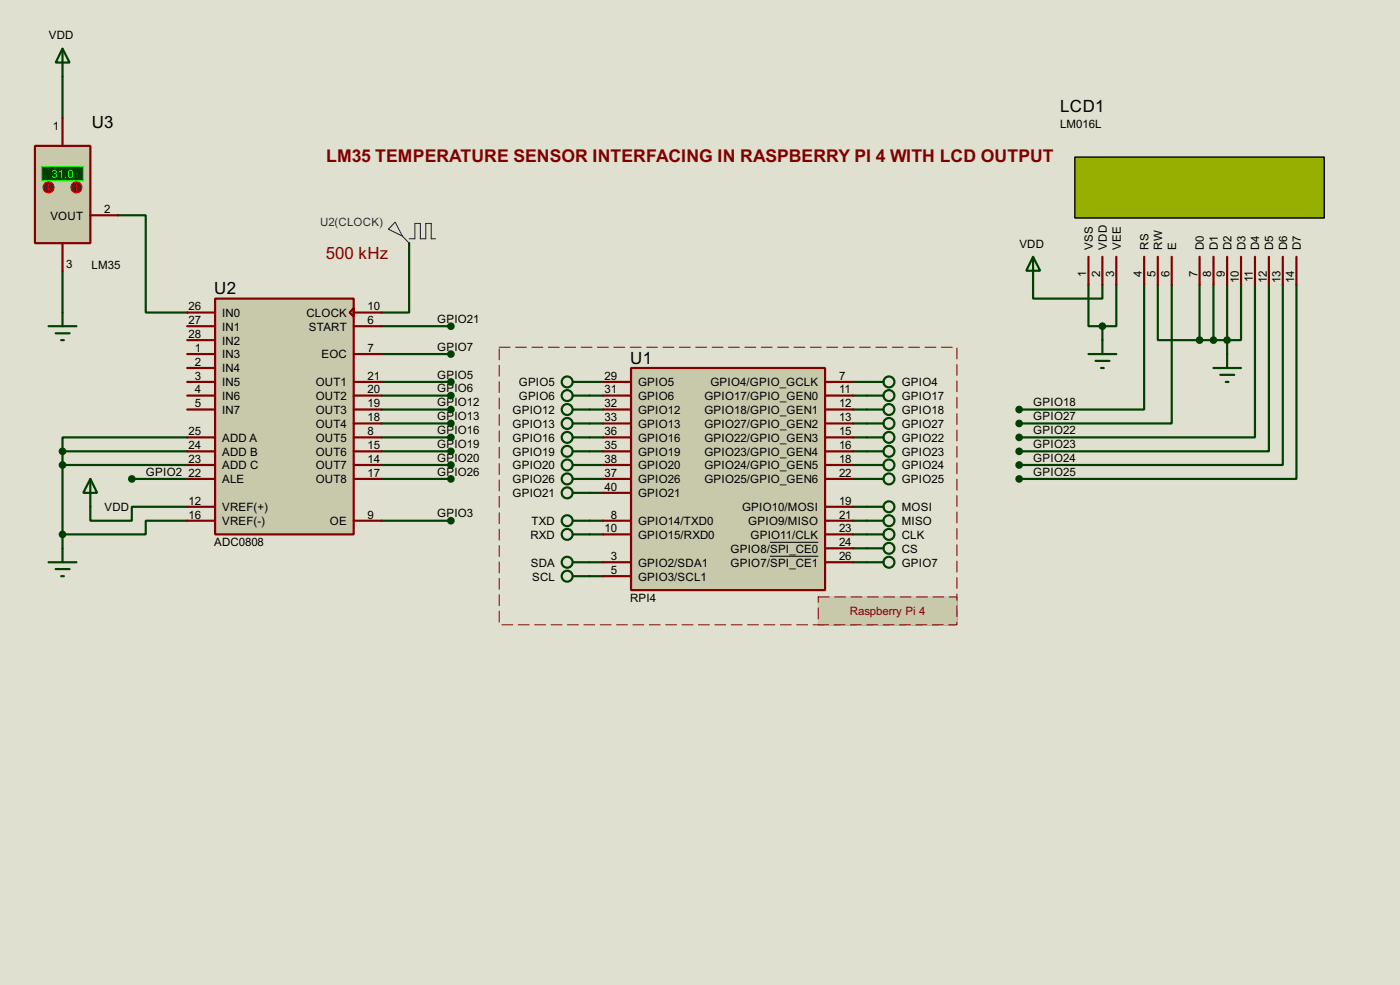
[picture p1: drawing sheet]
<svg xmlns="http://www.w3.org/2000/svg" width="256mm" height="180mm" viewBox="0 0 256 180" stroke-linecap="round" stroke-linejoin="round" font-family="sans-serif">
<path d="M0 0h256.5v180.3h-256.5z" fill="#e0e0d0"/>
<g fill="none" stroke="#004000" stroke-width=".4">
<path d="M11.5 14v7.6M21.6 39.4h5.1v17.8h7.6M11.5 49.6v7.6M69.9 59.7h12.7M75 44.5v12.7h-5.1M189.3 52.1v2.6h12.7v-2.6M199.4 52.1v7.6h2.6M202 59.7v2.6M204.5 52.1v7.6h-2.5M209.6 52.1v22.9h-22.9M212.1 52.1v10.2h7.7M214.7 52.1v25.4h-28"/>
<path d="M219.8 52.1v10.2M222.3 52.1v10.2M224.8 52.1v12.7M227.4 52.1v10.2h-7.6M229.9 52.1v28h-43.2M232.5 52.1v30.5h-45.8M235 52.1v33h-48.3M237.5 52.1v35.6h-50.8M69.9 69.9h12.7M69.9 72.4h12.7M69.9 77.5h12.7M69.9 75h12.7"/>
<path d="M69.9 64.8h12.7M108 69.9h2.5M108 72.4h2.5M108 77.5h2.5M108 75h2.5M156.3 69.9h2.5M156.3 72.4h2.5M156.3 77.5h2.5M156.3 75h2.5M11.5 82.6h22.8M11.5 85.1h22.8M11.5 82.6v17.8"/>
<path d="M16.6 92.8v2.5h7.6v-2.5h10.1M24.2 87.7h10.1M34.3 80.1h-22.8v2.5M34.3 95.3h-7.6v2.5h-15.2M69.9 82.6h12.7M69.9 87.7h12.7M69.9 80.1h12.7M69.9 85.1h12.7M69.9 95.3h12.7M108 82.6h2.5M108 87.7h2.5M108 97.8h2.5"/>
<path d="M108 80.1h2.5M108 85.1h2.5M108 90.2h2.5M108 95.3h2.5M156.3 82.6h2.5M156.3 87.7h2.5M156.3 97.8h2.5M156.3 80.1h2.5M156.3 85.1h2.5M156.3 95.3h2.5M156.3 92.8h2.5M108 102.9h2.5"/>
<path d="M108 105.5h2.5M156.3 102.9h2.5M156.3 100.4h2.5"/>
</g>
<path d="M91.5 63.6h83.8v50.8h-83.8z" fill="none" stroke="#e0e0d0" stroke-width=".18"/>
<path d="M91.5 63.6h83.8v50.8h-83.8z" fill="none" stroke="#800000" stroke-width=".18" stroke-dasharray="2 1"/>
<g fill="#c8c8aa">
<path d="M149.9 109.3h25.4v5.1h-25.4z" fill-rule="evenodd"/>
<path d="M149.9 109.3h25.4v5.1h-25.4z" fill-rule="evenodd"/>
</g>
<path d="M149.9 109.3h25.4v5.1h-25.4z" fill="none" stroke="#c8c8aa" stroke-width=".18"/>
<path d="M149.9 109.3h25.4v5.1h-25.4z" fill="none" stroke="#800000" stroke-width=".18" stroke-dasharray="2 1"/>
<path d="M115.6 67.4h35.6v40.6h-35.6z" fill="#c8c8aa" stroke="#800000" stroke-width=".4"/>
<g fill="none" stroke="#800000" stroke-width=".4">
<path d="M110.5 69.9h5.1M110.5 72.4h5.1M110.5 77.5h5.1M110.5 75h5.1M151.2 69.9h5.1M151.2 72.4h5.1M151.2 77.5h5.1M151.2 75h5.1M110.5 80.1h5.1M110.5 95.3h5.1M110.5 97.8h5.1M110.5 82.6h5.1"/>
<path d="M110.5 87.7h5.1M110.5 85.1h5.1M110.5 90.2h5.1M151.2 80.1h5.1M151.2 92.8h5.1M151.2 95.3h5.1M151.2 97.8h5.1M151.2 82.6h5.1M151.2 87.7h5.1M151.2 85.1h5.1M110.5 102.9h5.1M110.5 105.5h5.1"/>
<path d="M151.2 102.9h5.1M151.2 100.4h5.1"/>
</g>
<path d="M141.1 99.3h8.8M141.1 101.8h8.8" fill="none" stroke="#000" stroke-width=".18"/>
<g fill="none" stroke="#004000" stroke-width=".4">
<path d="M105 69.9h3M105 72.4h3M105 77.5h3M105 75h3M158.8 69.9h3.1M158.8 72.4h3.1M158.8 77.5h3.1M158.8 75h3.1M105 82.6h3M105 87.7h3M105 97.8h3M105 80.1h3"/>
<path d="M105 85.1h3M105 90.2h3M105 95.3h3M158.8 82.6h3.1M158.8 87.7h3.1M158.8 97.8h3.1M158.8 80.1h3.1M158.8 85.1h3.1M158.8 95.3h3.1M158.8 92.8h3.1M105 102.9h3M105 105.5h3"/>
<path d="M158.8 102.9h3.1M158.8 100.4h3.1"/>
<circle cx="103.9" cy="69.9" r="1"/>
<circle cx="103.9" cy="72.4" r="1"/>
<circle cx="103.9" cy="75" r="1"/>
<circle cx="103.9" cy="77.5" r="1"/>
<circle cx="162.8" cy="72.4" r="1"/>
<circle cx="162.8" cy="69.9" r="1"/>
<circle cx="162.8" cy="77.5" r="1"/>
<circle cx="162.8" cy="75" r="1"/>
<circle cx="103.9" cy="87.7" r="1"/>
<circle cx="103.9" cy="95.3" r="1"/>
<circle cx="103.9" cy="82.6" r="1"/>
<circle cx="103.9" cy="85.1" r="1"/>
<circle cx="103.9" cy="80.1" r="1"/>
<circle cx="103.9" cy="90.2" r="1"/>
<circle cx="103.9" cy="97.8" r="1"/>
<circle cx="162.8" cy="95.3" r="1"/>
<circle cx="162.8" cy="82.6" r="1"/>
<circle cx="162.8" cy="97.8" r="1"/>
<circle cx="162.8" cy="92.8" r="1"/>
<circle cx="162.8" cy="87.7" r="1"/>
<circle cx="162.8" cy="80.1" r="1"/>
<circle cx="162.8" cy="85.1" r="1"/>
<circle cx="103.9" cy="105.5" r="1"/>
<circle cx="103.9" cy="102.9" r="1"/>
<circle cx="162.8" cy="102.9" r="1"/>
<circle cx="162.8" cy="100.4" r="1"/>
</g>
<path d="M39.4 54.7h25.4v43.1h-25.4z" fill="#c8c8aa" stroke="#800000" stroke-width=".4"/>
<g fill="none" stroke="#800000" stroke-width=".4">
<path d="M34.3 59.7h5.1M34.3 57.2h5.1M64.8 56.4v1.6l-.7-.8zM64.8 59.7h5.1M64.8 57.2h5.1M34.3 69.9h5.1M34.3 64.8h5.1M34.3 67.4h5.1M34.3 72.4h5.1M34.3 75h5.1M34.3 62.3h5.1M64.8 69.9h5.1"/>
<path d="M64.8 64.8h5.1M64.8 72.4h5.1M64.8 75h5.1M64.8 77.5h5.1M34.3 82.6h5.1M34.3 80.1h5.1M34.3 85.1h5.1M34.3 92.8h5.1M34.3 95.3h5.1M34.3 87.7h5.1M64.8 82.6h5.1M64.8 80.1h5.1"/>
<path d="M64.8 85.1h5.1M64.8 95.3h5.1M64.8 87.7h5.1"/>
</g>
<g fill="#004000" stroke="#004000" stroke-width=".4">
<circle cx="82.6" cy="69.9" r=".5"/>
<circle cx="82.6" cy="72.4" r=".5"/>
<circle cx="82.6" cy="75" r=".5"/>
<circle cx="82.6" cy="77.5" r=".5"/>
<circle cx="82.6" cy="80.1" r=".5"/>
<circle cx="82.6" cy="82.6" r=".5"/>
<circle cx="82.6" cy="85.1" r=".5"/>
<circle cx="82.6" cy="87.7" r=".5"/>
<circle cx="82.6" cy="59.7" r=".5"/>
<circle cx="82.6" cy="64.8" r=".5"/>
<circle cx="82.6" cy="95.3" r=".5"/>
<circle cx="11.4" cy="82.6" r=".5"/>
<circle cx="11.4" cy="85.1" r=".5"/>
<circle cx="24.1" cy="87.7" r=".5"/>
<circle cx="11.4" cy="97.8" r=".5"/>
</g>
<path d="M16.6 87.7l1.2 2.5h-2.5zM16.6 87.7v5.1M8.9 102.9h5.1M10.2 104.2h2.6M11.2 105.5h.5M11.5 100.4v2.5" fill="none" stroke="#004000" stroke-width=".4"/>
<path d="M6.4 26.7h10.2v17.8h-10.2z" fill="#c8c8aa" stroke="#800000" stroke-width=".4"/>
<path d="M7.7 30.5h7.6v2.6h-7.6z" fill="#004000" stroke="#0f0" stroke-width=".2"/>
<path d="M11.5 21.6v5.1M16.6 39.4h5M11.5 44.5v5.1" fill="none" stroke="#800000" stroke-width=".4"/>
<circle cx="14" cy="34.3" r="1" fill="#400000" stroke="#f00" stroke-width=".2"/>
<path d="M14 33.8l-.2 .3M14 33.8l.3 .3M14 33.8v1.1" fill="none" stroke="#f00" stroke-width=".2"/>
<circle cx="8.9" cy="34.3" r="1" fill="#400000" stroke="#f00" stroke-width=".2"/>
<path d="M8.7 34.6l.2 .3M8.9 33.8v1.1M9.2 34.6l-.3 .3" fill="none" stroke="#f00" stroke-width=".2"/>
<path d="M11.5 8.9l1.3 2.6h-2.6zM11.5 8.9v5.1M8.9 59.7h5.1M11.5 57.2v2.5M10.2 61h2.6M11.2 62.3h.5" fill="none" stroke="#004000" stroke-width=".4"/>
<path d="M196.9 28.8h45.7v11.1h-45.7z" fill="#96af00" stroke="#000" stroke-width=".25"/>
<g fill="none" stroke="#800000" stroke-width=".4">
<path d="M199.4 47v5.1M202 47v5.1M204.5 47v5.1M209.6 47v5.1M212.1 47v5.1M214.7 47v5.1M219.8 47v5.1M222.3 47v5.1M224.8 47v5.1M227.4 47v5.1M229.9 47v5.1M232.5 47v5.1"/>
<path d="M235 47v5.1M237.5 47v5.1"/>
</g>
<path d="M72.4 40.7l1.3 2.5-2.5-1.2zM73.7 43.2l1.3 1.3M75 43.7h1v-2.8h1v2.8h1v-2.8h1v2.8h.8" fill="none" stroke="#0000c0" stroke-width=".2"/>
<g fill="#004000" stroke="#004000" stroke-width=".4">
<circle cx="186.7" cy="75" r=".5"/>
<circle cx="186.7" cy="77.5" r=".5"/>
<circle cx="186.7" cy="80.1" r=".5"/>
<circle cx="186.7" cy="82.6" r=".5"/>
<circle cx="186.7" cy="85.1" r=".5"/>
<circle cx="186.7" cy="87.7" r=".5"/>
<circle cx="224.8" cy="62.3" r=".5"/>
<circle cx="222.3" cy="62.3" r=".5"/>
<circle cx="201.9" cy="59.7" r=".5"/>
<circle cx="219.7" cy="62.3" r=".5"/>
</g>
<path d="M189.3 47l1.3 2.6h-2.6zM189.3 47v5.1M199.4 64.8h5.1M200.7 66.1h2.6M201.7 67.4h.5M202 62.3v2.5M222.3 67.4h5.1M223.6 68.6h2.5M224.6 69.9h.5M224.8 64.8v2.6" fill="none" stroke="#004000" stroke-width=".4"/>
<text font-size="3.6" fill="#800000" x="59.8" y="29.6">LM35 TEMPERATURE SENSOR INTERFACING IN RASPBERRY PI 4 WITH LCD OUTPUT</text>
<g font-size="3.5">
<text x="16.8" y="23.3">U3</text>
<text x="194.2" y="20.5">LCD1</text>
<text x="39.3" y="53.9">U2</text>
<text x="115.5" y="66.6">U1</text>
</g>
<text font-size="3.5" fill="#800000" x="59.7" y="47.4">500 kHz</text>
<g font-size="2.4">
<text x="8.9" y="7.2">VDD</text>
<text x="9.7" y="23.8">1</text>
<text x="194.2" y="23.4">LM016L</text>
<text x="9.2" y="40.2">VOUT</text>
<text x="19.1" y="39">2</text>
<text x="186.7" y="45.3">VDD</text>
<text x="200.2" y="45.7" transform="rotate(-90 200.2 45.7)">VSS</text>
<text x="202.8" y="45.7" transform="rotate(-90 202.8 45.7)">VDD</text>
<text x="205.3" y="45.7" transform="rotate(-90 205.3 45.7)">VEE</text>
<text x="210.4" y="45.7" transform="rotate(-90 210.4 45.7)">RS</text>
<text x="212.9" y="45.7" transform="rotate(-90 212.9 45.7)">RW</text>
<text x="215.5" y="45.7" transform="rotate(-90 215.5 45.7)">E</text>
<text x="220.6" y="45.7" transform="rotate(-90 220.6 45.7)">D0</text>
<text x="223.1" y="45.7" transform="rotate(-90 223.1 45.7)">D1</text>
<text x="225.6" y="45.7" transform="rotate(-90 225.6 45.7)">D2</text>
<text x="228.2" y="45.7" transform="rotate(-90 228.2 45.7)">D3</text>
<text x="230.7" y="45.7" transform="rotate(-90 230.7 45.7)">D4</text>
<text x="233.3" y="45.7" transform="rotate(-90 233.3 45.7)">D5</text>
<text x="235.8" y="45.7" transform="rotate(-90 235.8 45.7)">D6</text>
<text x="238.3" y="45.7" transform="rotate(-90 238.3 45.7)">D7</text>
<text x="12.1" y="49">3</text>
<text x="16.8" y="49.2">LM35</text>
<text x="199" y="50.7" transform="rotate(-90 199 50.7)">1</text>
<text x="201.6" y="50.7" transform="rotate(-90 201.6 50.7)">2</text>
<text x="204.1" y="50.7" transform="rotate(-90 204.1 50.7)">3</text>
<text x="209.2" y="50.7" transform="rotate(-90 209.2 50.7)">4</text>
<text x="211.7" y="50.7" transform="rotate(-90 211.7 50.7)">5</text>
<text x="214.3" y="50.7" transform="rotate(-90 214.3 50.7)">6</text>
<text x="219.4" y="50.7" transform="rotate(-90 219.4 50.7)">7</text>
<text x="221.9" y="50.7" transform="rotate(-90 221.9 50.7)">8</text>
<text x="224.4" y="50.7" transform="rotate(-90 224.4 50.7)">9</text>
<text x="227" y="51.9" transform="rotate(-90 227 51.9)">10</text>
<text x="229.5" y="51.7" transform="rotate(-90 229.5 51.7)">11</text>
<text x="232.1" y="51.9" transform="rotate(-90 232.1 51.9)">12</text>
<text x="234.6" y="51.9" transform="rotate(-90 234.6 51.9)">13</text>
<text x="237.1" y="51.9" transform="rotate(-90 237.1 51.9)">14</text>
<text x="34.6" y="59.3">27</text>
<text x="34.6" y="56.8">26</text>
<text x="40.7" y="58">IN0</text>
<text x="56.1" y="58">CLOCK</text>
<text x="67.4" y="59.3">6</text>
<text x="67.4" y="56.8">10</text>
<text x="80.1" y="59.1">GPIO21</text>
<text x="34.6" y="61.9">28</text>
<text x="35.7" y="64.4">1</text>
<text x="40.7" y="65.6">IN3</text>
<text x="40.7" y="63.1">IN2</text>
<text x="40.7" y="60.5">IN1</text>
<text x="56.6" y="60.5">START</text>
<text x="58.9" y="65.6">EOC</text>
<text x="67.4" y="64.4">7</text>
<text x="80.1" y="64.2">GPIO7</text>
<text x="35.7" y="67">2</text>
<text x="35.7" y="69.5">3</text>
<text x="35.7" y="72">4</text>
<text x="40.7" y="68.1">IN4</text>
<text x="40.7" y="70.7">IN5</text>
<text x="57.8" y="70.7">OUT1</text>
<text x="67.4" y="69.5">21</text>
<text x="67.4" y="72">20</text>
<text x="80.1" y="69.3">GPIO5</text>
<text x="80.1" y="71.8">GPIO6</text>
<text x="95" y="70.7">GPIO5</text>
<text x="110.8" y="69.5">29</text>
<text x="110.8" y="72">31</text>
<text x="116.9" y="70.7">GPIO5</text>
<text x="130.1" y="70.7">GPIO4/GPIO_GCLK</text>
<text x="153.7" y="69.5">7</text>
<text x="153.7" y="72">11</text>
<text x="165.2" y="70.7">GPIO4</text>
<text x="35.7" y="74.6">5</text>
<text x="40.7" y="73.2">IN6</text>
<text x="40.7" y="75.8">IN7</text>
<text x="57.8" y="73.2">OUT2</text>
<text x="57.8" y="75.8">OUT3</text>
<text x="67.4" y="77.1">18</text>
<text x="67.4" y="74.6">19</text>
<text x="80.1" y="74.4">GPIO12</text>
<text x="80.1" y="76.9">GPIO13</text>
<text x="93.9" y="75.8">GPIO12</text>
<text x="95" y="73.2">GPIO6</text>
<text x="110.8" y="77.1">33</text>
<text x="110.8" y="74.6">32</text>
<text x="116.9" y="73.2">GPIO6</text>
<text x="116.9" y="75.8">GPIO12</text>
<text x="129" y="73.2">GPIO17/GPIO_GEN0</text>
<text x="129" y="75.8">GPIO18/GPIO_GEN1</text>
<text x="153.7" y="77.1">13</text>
<text x="153.7" y="74.6">12</text>
<text x="165.2" y="73.2">GPIO17</text>
<text x="165.2" y="75.8">GPIO18</text>
<text x="189.3" y="74.4">GPIO18</text>
<text x="189.3" y="76.9">GPIO27</text>
<text x="34.6" y="82.2">24</text>
<text x="34.6" y="79.7">25</text>
<text x="40.7" y="83.4">ADD B</text>
<text x="40.7" y="80.8">ADD A</text>
<text x="57.8" y="80.8">OUT5</text>
<text x="57.8" y="83.4">OUT6</text>
<text x="57.8" y="78.3">OUT4</text>
<text x="67.4" y="79.7">8</text>
<text x="67.4" y="82.2">15</text>
<text x="80.1" y="79.5">GPIO16</text>
<text x="80.1" y="82">GPIO19</text>
<text x="93.9" y="78.3">GPIO13</text>
<text x="93.9" y="83.4">GPIO19</text>
<text x="93.9" y="80.8">GPIO16</text>
<text x="110.8" y="82.2">35</text>
<text x="110.8" y="79.7">36</text>
<text x="116.9" y="78.3">GPIO13</text>
<text x="116.9" y="83.4">GPIO19</text>
<text x="116.9" y="80.8">GPIO16</text>
<text x="129" y="78.3">GPIO27/GPIO_GEN2</text>
<text x="129" y="80.8">GPIO22/GPIO_GEN3</text>
<text x="129" y="83.4">GPIO23/GPIO_GEN4</text>
<text x="153.7" y="79.7">15</text>
<text x="153.7" y="82.2">16</text>
<text x="165.2" y="78.3">GPIO27</text>
<text x="165.2" y="80.8">GPIO22</text>
<text x="165.2" y="83.4">GPIO23</text>
<text x="189.3" y="79.5">GPIO22</text>
<text x="189.3" y="82">GPIO23</text>
<text x="26.7" y="87.1">GPIO2</text>
<text x="34.6" y="84.7">23</text>
<text x="34.6" y="87.3">22</text>
<text x="40.7" y="85.9">ADD C</text>
<text x="40.7" y="88.5">ALE</text>
<text x="57.8" y="85.9">OUT7</text>
<text x="57.8" y="88.5">OUT8</text>
<text x="67.4" y="84.7">14</text>
<text x="67.4" y="87.3">17</text>
<text x="80.1" y="84.5">GPIO20</text>
<text x="80.1" y="87.1">GPIO26</text>
<text x="93.9" y="88.5">GPIO26</text>
<text x="93.9" y="85.9">GPIO20</text>
<text x="110.8" y="87.3">37</text>
<text x="110.8" y="84.7">38</text>
<text x="110.8" y="89.8">40</text>
<text x="116.9" y="88.5">GPIO26</text>
<text x="116.9" y="85.9">GPIO20</text>
<text x="129" y="85.9">GPIO24/GPIO_GEN5</text>
<text x="129" y="88.5">GPIO25/GPIO_GEN6</text>
<text x="153.7" y="84.7">18</text>
<text x="153.7" y="87.3">22</text>
<text x="165.2" y="85.9">GPIO24</text>
<text x="165.2" y="88.5">GPIO25</text>
<text x="189.3" y="84.5">GPIO24</text>
<text x="189.3" y="87.1">GPIO25</text>
<text x="19.1" y="93.6">VDD</text>
<text x="34.6" y="92.4">12</text>
<text x="34.6" y="94.9">16</text>
<text x="40.7" y="93.6">VREF(+)</text>
<text x="67.4" y="94.9">9</text>
<text x="80.1" y="94.7">GPIO3</text>
<text x="93.9" y="91">GPIO21</text>
<text x="111.9" y="94.9">8</text>
<text x="116.9" y="91">GPIO21</text>
<text x="135.9" y="93.6">GPIO10/MOSI</text>
<text x="153.7" y="92.4">19</text>
<text x="153.7" y="94.9">21</text>
<text x="165.2" y="93.6">MOSI</text>
<text x="39.2" y="100">ADC0808</text>
<text x="40.7" y="96.1">VREF(-)</text>
<text x="60.4" y="96.1">OE</text>
<text x="97.2" y="98.6">RXD</text>
<text x="97.4" y="96.1">TXD</text>
<text x="110.8" y="97.4">10</text>
<text x="116.9" y="98.6">GPIO15/RXD0</text>
<text x="116.9" y="96.1">GPIO14/TXD0</text>
<text x="133.8" y="101.2">GPIO8/SPI_CE0</text>
<text x="137.1" y="96.1">GPIO9/MISO</text>
<text x="137.5" y="98.6">GPIO11/CLK</text>
<text x="153.7" y="97.4">23</text>
<text x="153.7" y="100">24</text>
<text x="165.2" y="96.1">MISO</text>
<text x="165.2" y="98.6">CLK</text>
<text x="165.2" y="101.2">CS</text>
<text x="97.2" y="103.7">SDA</text>
<text x="97.5" y="106.3">SCL</text>
<text x="111.9" y="102.5">3</text>
<text x="111.9" y="105.1">5</text>
<text x="116.9" y="103.7">GPIO2/SDA1</text>
<text x="116.9" y="106.3">GPIO3/SCL1</text>
<text x="133.8" y="103.7">GPIO7/SPI_CE1</text>
<text x="153.7" y="102.5">26</text>
<text x="165.2" y="103.7">GPIO7</text>
<text x="115.4" y="110.2">RPI4</text>
</g>
<text font-size="2.4" fill="#0f0" x="9.5" y="32.6">31.0</text>
<text font-size="2.4" fill="#0000c0" x="58.6" y="41.5">U2(CLOCK)</text>
<text font-size="2.4" fill="#800000" x="155.7" y="112.5">Raspberry Pi 4</text>
</svg>
